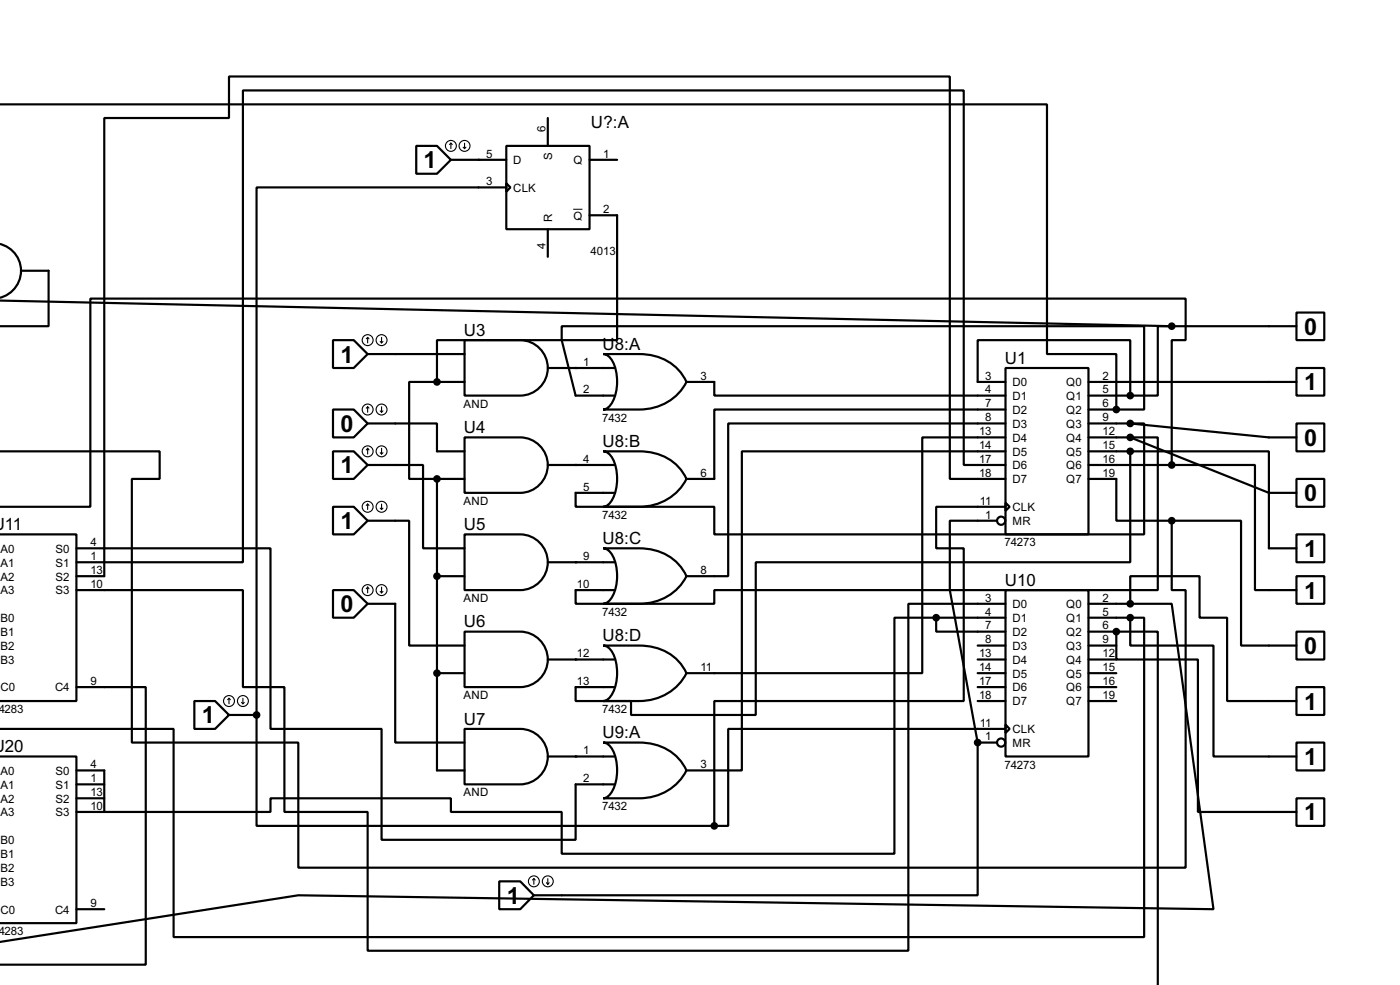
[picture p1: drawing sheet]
<svg xmlns="http://www.w3.org/2000/svg" width="256mm" height="180mm" viewBox="0 0 256 180" stroke-linecap="round" stroke-linejoin="round" font-family="sans-serif">
<g fill="none" stroke="#000" stroke-width=".4">
<path d="M-.1 19.1h191.9v45.7h12.7v5.1h-5.1M76.3 26.7h3.8l2.5 2.6-2.5 2.5h-3.8zM82.6 29.3h10.2M92.8 26.7h15.2v15.3h-15.2zM92.8 33.6l.7 .7-.7 .8zM92.8 34.3h-45.8v96.6M100.4 21.6v5.1M108 39.4h5.1v22.9h-33v7.6M108 29.3h5.1M-.1 55l214.8 4.7M-.1 44.7a5 5 0 0 1 4 4.9M3.9 49.6h5v10.1h-9"/>
<path d="M3.9 49.6a5.1 5.1 0 0 1-3.9 4.9M100.4 42v5M214.7 59.7h-2.6v12.7h-5M214.7 59.7h22.8M237.5 57.2h5.1v5.1h-5.1zM61 75h3.8l2.6 2.5-2.6 2.6h-3.8zM61 62.3h3.8l2.6 2.5-2.6 2.6h-3.8zM67.4 77.5h12.7v5.1h5M67.4 64.8h17.7M80.1 69.9h-5.1v17.8h5.1M80.1 69.9h5M85.1 62.3h10.2a5.1 5.1 0 0 1 5.1 5 5.1 5.1 0 0 1-5.1 5.1h-10.2z"/>
<path d="M100.4 67.4h12.2M110.5 64.8h6.6a9.1 9.1 0 0 1 8.7 5.1 9.5 9.5 0 0 1-8.7 5.1h-6.6a2.3 2.3 0 0 0 1.8-1.5 8.4 8.4 0 0 0-.4-7.9l-.9-.7zM112.6 72.4h-7.1l-2.6-10.1v-2.6h106.7v15.3h-5.1M125.8 69.9h5.1v2.5h53.3M184.2 67.4h15.2v30.4h-15.2zM184.2 75h-53.3v12.7h-5.1M184.2 77.5h-50.8v28h-7.6M184.2 69.9h-5.1v-7.6h28v10.1M199.4 72.4h7.7M199.4 77.5h7.7M199.4 75h5.1M207.1 77.5h2.5v20.3h-78.7v-5h-25.4v-2.6h7.1"/>
<path d="M207.1 77.5l25.4 2.6h5M237.5 67.4h5.1v5h-5.1zM237.5 77.5h5.1v5.1h-5.1zM237.5 69.9h-33v5.1M-.1 82.6h29.4v5.1h-5.1v48.2h30.5v22.9h162.5v-50.8h-2.5v-12.7M-.1 97.8h14.1v30.5h-14.1M61 82.6h3.8l2.6 2.5-2.6 2.6h-3.8zM61 92.8h3.8l2.6 2.5-2.6 2.5h-3.8zM67.4 85.1h10.1v15.3h7.6M67.4 95.3h7.6v22.9h10.1M80.1 87.7v53.3h5M80.1 87.7h5"/>
<path d="M85.1 80.1h10.2a5.1 5.1 0 0 1 5.1 5 5.1 5.1 0 0 1-5.1 5.1h-10.2zM85.1 97.8h10.2a5.1 5.1 0 0 1 5.1 5.1 5.1 5.1 0 0 1-5.1 5.1h-10.2zM100.4 85.1h12.2M110.5 82.6h6.6a9.1 9.1 0 0 1 8.7 5.1 9.5 9.5 0 0 1-8.7 5.1h-6.6a2.29 2.29 0 0 0 1.8-1.5 8.5 8.5 0 0 0-.4-7.9l-.9-.7zM182.7 95.3h-8.7v12.7l5.1 27.9M184.2 92l.8 .8-.8 .7zM184.2 80.1h-15.2v43.1h-43.2M184.2 82.6h-48.3v58.4h-10.1M184.2 92.8h-12.7v7.6h5.1v27.9h-45.7v22.9M184.2 85.1h-7.6v-68.5h-132.1v86.3h-30.5M184.2 87.7h-10.2v-73.7h-132v7.6h-22.9v83.9h-5.1M199.4 87.7h5.1v7.6h10.2"/>
<path d="M199.4 80.1h7.7M199.4 82.6h7.7M199.4 85.1h15.3M207.1 80.1h5v27.9h-81.2v2.5h-25.4v-2.5h7.1M207.1 82.6v20.3h-68.6v28h-22.9v-2.6h-10.1v-2.5h7.1M207.1 82.6h25.4v17.8h5M207.1 80.1l25.4 10.1h5M214.7 95.3h12.7v22.9h10.1M214.7 85.1h15.2v22.9h7.6M214.7 85.1v-22.8h2.5v-7.6h-200.6v38.1h-16.7M237.5 87.7h5.1v5.1h-5.1zM237.5 97.8h5.1v5.1h-5.1z"/>
<path d="M14 100.4h35.6v33h20.3v20.3h35.6v-10.1h7.1M14 108h30.5v17.8h7.6v22.8h15.3v25.4h99v-63.5h17.8M61 108h3.8l2.6 2.5-2.6 2.6h-3.8zM67.4 110.5h5v25.4h12.7M80.1 105.5h5M85.1 115.6h10.2a5.1 5.1 0 0 1 5.1 5.1 5.1 5.1 0 0 1-5.1 5.1h-10.2zM100.4 102.9h12.2M110.5 100.4h6.6a9.1 9.1 0 0 1 8.7 5.1 9.5 9.5 0 0 1-8.7 5h-6.6a2.28 2.28 0 0 0 1.8-1.5 8.5 8.5 0 0 0-.4-7.8l-.9-.8zM110.5 118.2h6.6a9.1 9.1 0 0 1 8.7 5 9.5 9.5 0 0 1-8.7 5.1h-6.6a2.29 2.29 0 0 0 1.8-1.5 8.5 8.5 0 0 0-.4-7.9l-.9-.7zM171.5 113.1h-7.6v43.2h-61v-7.7h-20.3v-2.5h-33v2.5h-30.5v-7.6h-5.1M171.5 113.1v2.5h12.7M171.5 113.1h12.7"/>
<path d="M179.1 118.2h5.1M184.2 108h15.2v30.5h-15.2zM199.4 110.5h7.7M199.4 113.1h7.7M199.4 118.2h5.1M199.4 115.6h5.1M204.5 115.6h7.6v64.7M204.5 115.6v5.1h15v27.9h18M207.1 110.5h7.6l7.6 55.9-167.6-2.5-54.8 8.5M207.1 110.5v-5h12.7v7.6h5v15.2h12.7M207.1 113.1h2.5v58.4h-177.8v-38.1h-31.9M207.1 113.1v5.1h15.2v20.3h15.2"/>
<path d="M237.5 105.5h5.1v5h-5.1zM237.5 115.6h5.1v5.1h-5.1zM-.1 138.5h14.1v30.5h-14.1M14 125.8h12.7v50.8h-26.8M35.6 128.3h3.8l2.6 2.6-2.6 2.5h-3.8zM42 130.9h5M47 130.9v20.3h83.9M80.1 123.2h5M85.1 133.4h10.2a5.1 5.1 0 0 1 5.1 5.1 5.1 5.1 0 0 1-5.1 5.1h-10.2zM100.4 120.7h12.2M100.4 138.5h12.2M110.5 135.9h6.6a9.1 9.1 0 0 1 8.7 5.1 9.5 9.5 0 0 1-8.7 5.1h-6.6a2.29 2.29 0 0 0 1.8-1.5 8.5 8.5 0 0 0-.4-7.9l-.9-.7z"/>
<path d="M179.1 135.9v28h-81.3M179.1 120.7h5.1M179.1 125.8h5.1M179.1 123.2h5.1M179.1 135.9h3.6M179.1 128.3h5.1M184.2 132.6l.8 .8-.8 .8zM184.2 133.4h-50.8v17.8h-2.5M199.4 120.7h5.1M199.4 125.8h5.1M199.4 123.2h5.1M199.4 128.3h5.1"/>
<path d="M237.5 125.8h5.1v5.1h-5.1zM237.5 135.9h5.1v5.1h-5.1zM14 143.6h5.1M14 148.6h5.1M14 146.1h5.1M237.5 146.1h5.1v5.1h-5.1zM14 166.4h5.1M91.5 161.3h3.8l2.5 2.6-2.5 2.5h-3.8z"/>
<circle cx="183.4" cy="95.3" r=".75"/>
<circle cx="183.4" cy="135.9" r=".75"/>
</g>
<g fill="#000">
<circle cx="87.7" cy="29.3" r=".2"/>
<circle cx="80.1" cy="69.9" r=".2"/>
<circle cx="105.5" cy="67.4" r=".2"/>
<circle cx="204.5" cy="75" r=".2"/>
<circle cx="80.1" cy="87.7" r=".2"/>
<circle cx="105.5" cy="85.1" r=".2"/>
<circle cx="80.1" cy="105.5" r=".2"/>
<circle cx="105.5" cy="102.9" r=".2"/>
<circle cx="204.5" cy="115.6" r=".2"/>
<circle cx="47" cy="130.9" r=".2"/>
<circle cx="80.1" cy="123.2" r=".2"/>
<circle cx="105.5" cy="120.7" r=".2"/>
<circle cx="105.5" cy="138.5" r=".2"/>
<circle cx="179.1" cy="135.9" r=".2"/>
</g>
<g fill="none" stroke="#000" stroke-width=".2">
<path d="M82.6 26.2l-.2 .3M82.6 26.2l.3 .3M82.6 26.2v1M84.9 27l.2 .2M85.1 26.2v1M85.4 27l-.3 .2M67.4 74.5l-.3 .2M67.4 74.5l.2 .2M67.4 61.8v1M67.4 74.5v1M67.4 61.8l-.3 .2M67.4 61.8l.2 .2"/>
<path d="M69.7 75.2l.2 .3M69.7 62.5l.2 .3M69.9 61.8v1M69.9 74.5v1M70.2 75.2l-.3 .3M70.2 62.5l-.3 .3M67.4 82.1v1M67.4 92.3v1M67.4 82.1l-.3 .3M67.4 82.1l.2 .3M67.4 92.3l-.3 .2M67.4 92.3l.2 .2"/>
<path d="M69.7 82.9l.2 .2M69.7 93l.2 .3M69.9 82.1v1M69.9 92.3v1M70.2 82.9l-.3 .2M70.2 93l-.3 .3M67.4 107.5v1M67.4 107.5l-.3 .3M67.4 107.5l.2 .3M69.7 108.3l.2 .2M69.9 107.5v1M70.2 108.3l-.3 .2"/>
<path d="M42 127.8l-.3 .3M42 127.8l.2 .3M42 127.8v1M44.3 128.6l.2 .2M44.5 127.8v1M44.8 128.6l-.3 .2M97.8 160.8l-.2 .3M97.8 160.8l.3 .3M97.8 160.8v1.1M100.1 161.6l.3 .3M100.4 160.8v1.1M100.6 161.6l-.2 .3"/>
<circle cx="82.6" cy="26.7" r="1"/>
<circle cx="85.1" cy="26.7" r="1"/>
<circle cx="67.3" cy="62.3" r="1"/>
<circle cx="67.3" cy="75" r="1"/>
<circle cx="69.9" cy="62.3" r="1"/>
<circle cx="69.9" cy="75" r="1"/>
<circle cx="67.3" cy="82.6" r="1"/>
<circle cx="67.3" cy="92.8" r="1"/>
<circle cx="69.9" cy="92.8" r="1"/>
<circle cx="69.9" cy="82.6" r="1"/>
<circle cx="67.3" cy="108" r="1"/>
<circle cx="69.9" cy="108" r="1"/>
<circle cx="41.9" cy="128.3" r="1"/>
<circle cx="44.5" cy="128.3" r="1"/>
<circle cx="97.8" cy="161.3" r="1"/>
<circle cx="100.3" cy="161.3" r="1"/>
</g>
<g fill="#000" stroke="#000" stroke-width=".4">
<circle cx="214.6" cy="59.7" r=".5"/>
<circle cx="80" cy="69.9" r=".5"/>
<circle cx="204.5" cy="75" r=".5"/>
<circle cx="207" cy="72.4" r=".5"/>
<circle cx="207" cy="77.5" r=".5"/>
<circle cx="80" cy="87.7" r=".5"/>
<circle cx="207" cy="82.6" r=".5"/>
<circle cx="207" cy="80.1" r=".5"/>
<circle cx="214.6" cy="95.3" r=".5"/>
<circle cx="214.6" cy="85.1" r=".5"/>
<circle cx="80" cy="105.5" r=".5"/>
<circle cx="171.5" cy="113.1" r=".5"/>
<circle cx="204.5" cy="115.6" r=".5"/>
<circle cx="207" cy="113.1" r=".5"/>
<circle cx="207" cy="110.5" r=".5"/>
<circle cx="47" cy="130.9" r=".5"/>
<circle cx="80" cy="123.2" r=".5"/>
<circle cx="179.1" cy="135.9" r=".5"/>
<circle cx="130.8" cy="151.2" r=".5"/>
</g>
<path d="M105 38.3h1.7" fill="none" stroke="#000" stroke-width=".18"/>
<g font-size="4.8">
<text x="77.6" y="30.8">1</text>
<text x="238.9" y="61.3">0</text>
<text x="62.4" y="66.3">1</text>
<text x="238.9" y="71.5">1</text>
<text x="62.4" y="79">0</text>
<text x="238.9" y="81.6">0</text>
<text x="62.4" y="86.7">1</text>
<text x="238.9" y="91.8">0</text>
<text x="62.4" y="96.9">1</text>
<text x="238.9" y="101.9">1</text>
<text x="62.4" y="112.1">0</text>
<text x="238.9" y="109.6">1</text>
<text x="238.9" y="119.7">0</text>
<text x="238.9" y="129.9">1</text>
<text x="37" y="132.4">1</text>
<text x="238.9" y="140">1</text>
<text x="238.9" y="150.2">1</text>
<text x="92.9" y="165.4">1</text>
</g>
<g font-size="3.5">
<text x="108.3" y="23.3">U?:A</text>
<text x="85" y="61.4">U3</text>
<text x="110.4" y="64">U8:A</text>
<text x="184.1" y="66.6">U1</text>
<text x="85" y="79.3">U4</text>
<text x="110.4" y="81.8">U8:B</text>
<text x=".9" y="97">11</text>
<text x="85" y="97">U5</text>
<text x="110.4" y="99.6">U8:C</text>
<text x="184.1" y="107.2">U10</text>
<text x="85" y="114.8">U6</text>
<text x="110.4" y="117.4">U8:D</text>
<text x=".9" y="137.7">20</text>
<text x="85" y="132.6">U7</text>
<text x="110.4" y="135.1">U9:A</text>
</g>
<g font-size="2.4">
<text x="89.1" y="28.9">5</text>
<text x="100" y="24.2" transform="rotate(-90 100 24.2)">6</text>
<text x="101.2" y="29.4" transform="rotate(-90 101.2 29.4)">S</text>
<text x="110.5" y="28.9">1</text>
<text x="89.1" y="33.9">3</text>
<text x="94" y="30">D</text>
<text x="94" y="35.1">CLK</text>
<text x="105" y="30">Q</text>
<text x="101.2" y="40.6" transform="rotate(-90 101.2 40.6)">R</text>
<text x="105" y="40.2">Q</text>
<text x="110.5" y="39">2</text>
<text x="100" y="45.7" transform="rotate(-90 100 45.7)">4</text>
<text x="108.2" y="46.7">4013</text>
<text x="106.9" y="67">1</text>
<text x="106.9" y="72">2</text>
<text x="128.3" y="69.5">3</text>
<text x="180.5" y="69.5">3</text>
<text x="180.5" y="72">4</text>
<text x="185.5" y="70.7">D0</text>
<text x="195.3" y="70.7">Q0</text>
<text x="202" y="69.5">2</text>
<text x="202" y="72">5</text>
<text x="84.9" y="74.6">AND</text>
<text x="110.3" y="77.2">7432</text>
<text x="180.5" y="74.6">7</text>
<text x="180.5" y="77.1">8</text>
<text x="185.5" y="73.2">D1</text>
<text x="185.5" y="75.8">D2</text>
<text x="195.3" y="73.2">Q1</text>
<text x="195.3" y="75.8">Q2</text>
<text x="202" y="74.6">6</text>
<text x="202" y="77.1">9</text>
<text x="179.4" y="79.7">13</text>
<text x="179.4" y="82.2">14</text>
<text x="185.5" y="78.3">D3</text>
<text x="185.5" y="80.8">D4</text>
<text x="185.5" y="83.4">D5</text>
<text x="195.3" y="78.3">Q3</text>
<text x="195.3" y="80.8">Q4</text>
<text x="195.3" y="83.4">Q5</text>
<text x="202" y="79.7">12</text>
<text x="202" y="82.2">15</text>
<text x="106.9" y="84.7">4</text>
<text x="106.9" y="89.8">5</text>
<text x="128.3" y="87.3">6</text>
<text x="179.4" y="84.7">17</text>
<text x="179.4" y="87.3">18</text>
<text x="185.5" y="85.9">D6</text>
<text x="185.5" y="88.5">D7</text>
<text x="195.3" y="85.9">Q6</text>
<text x="195.3" y="88.5">Q7</text>
<text x="202" y="84.7">16</text>
<text x="202" y="87.3">19</text>
<text x="84.9" y="92.4">AND</text>
<text x="110.3" y="95">7432</text>
<text x="179.5" y="92.4">11</text>
<text x="180.5" y="94.9">1</text>
<text x="185.5" y="93.6">CLK</text>
<text x=".1" y="101.2">A0</text>
<text x="10.2" y="101.2">S0</text>
<text x="16.6" y="100">4</text>
<text x="184" y="100">74273</text>
<text x="185.5" y="96.1">MR</text>
<text x=".1" y="103.7">A1</text>
<text x=".1" y="106.3">A2</text>
<text x="10.2" y="103.7">S1</text>
<text x="10.2" y="106.3">S2</text>
<text x="16.6" y="102.5">1</text>
<text x="16.6" y="105.1">13</text>
<text x="16.6" y="107.6">10</text>
<text x="105.7" y="107.6">10</text>
<text x="106.9" y="102.5">9</text>
<text x="128.3" y="105.1">8</text>
<text x=".1" y="108.8">A3</text>
<text x=".1" y="113.9">B0</text>
<text x="10.2" y="108.8">S3</text>
<text x="84.9" y="110.2">AND</text>
<text x="110.3" y="112.7">7432</text>
<text x="180.5" y="110.1">3</text>
<text x="180.5" y="112.7">4</text>
<text x="185.5" y="111.3">D0</text>
<text x="185.5" y="113.9">D1</text>
<text x="195.3" y="111.3">Q0</text>
<text x="195.3" y="113.9">Q1</text>
<text x="202" y="110.1">2</text>
<text x="202" y="112.7">5</text>
<text x=".1" y="116.4">B1</text>
<text x=".1" y="119">B2</text>
<text x="180.5" y="115.2">7</text>
<text x="180.5" y="117.8">8</text>
<text x="185.5" y="116.4">D2</text>
<text x="185.5" y="119">D3</text>
<text x="195.3" y="116.4">Q2</text>
<text x="195.3" y="119">Q3</text>
<text x="202" y="115.2">6</text>
<text x="202" y="117.8">9</text>
<text x=".1" y="121.5">B3</text>
<text x="16.6" y="125.4">9</text>
<text x="105.7" y="120.3">12</text>
<text x="105.7" y="125.4">13</text>
<text x="128.3" y="122.8">11</text>
<text x="179.4" y="120.3">13</text>
<text x="179.4" y="122.8">14</text>
<text x="179.4" y="125.4">17</text>
<text x="185.5" y="121.5">D4</text>
<text x="185.5" y="124">D5</text>
<text x="195.3" y="121.5">Q4</text>
<text x="195.3" y="124">Q5</text>
<text x="202" y="120.3">12</text>
<text x="202" y="122.8">15</text>
<text x="202" y="125.4">16</text>
<text x="-.3" y="130.5">4283</text>
<text x=".1" y="126.6">C0</text>
<text x="10.1" y="126.6">C4</text>
<text x="84.9" y="128">AND</text>
<text x="110.3" y="130.5">7432</text>
<text x="179.4" y="127.9">18</text>
<text x="185.5" y="126.6">D6</text>
<text x="185.5" y="129.1">D7</text>
<text x="195.3" y="126.6">Q6</text>
<text x="195.3" y="129.1">Q7</text>
<text x="202" y="127.9">19</text>
<text x="179.5" y="133">11</text>
<text x="180.5" y="135.5">1</text>
<text x="185.5" y="134.2">CLK</text>
<text x="185.5" y="136.7">MR</text>
<text x=".1" y="141.8">A0</text>
<text x="10.2" y="141.8">S0</text>
<text x="16.6" y="140.6">4</text>
<text x="16.6" y="143.2">1</text>
<text x="106.9" y="138.1">1</text>
<text x="106.9" y="143.2">2</text>
<text x="128.3" y="140.6">3</text>
<text x="184" y="140.7">74273</text>
<text x=".1" y="144.4">A1</text>
<text x=".1" y="146.9">A2</text>
<text x=".1" y="149.4">A3</text>
<text x="10.2" y="144.4">S1</text>
<text x="10.2" y="146.9">S2</text>
<text x="10.2" y="149.4">S3</text>
<text x="16.6" y="145.7">13</text>
<text x="16.6" y="148.2">10</text>
<text x="84.9" y="145.8">AND</text>
<text x="110.3" y="148.3">7432</text>
<text x=".1" y="154.5">B0</text>
<text x=".1" y="157.1">B1</text>
<text x=".1" y="159.6">B2</text>
<text x=".1" y="162.1">B3</text>
<text x=".1" y="167.2">C0</text>
<text x="10.1" y="167.2">C4</text>
<text x="16.6" y="166">9</text>
<text x="-.3" y="171.2">4283</text>
</g>
</svg>
